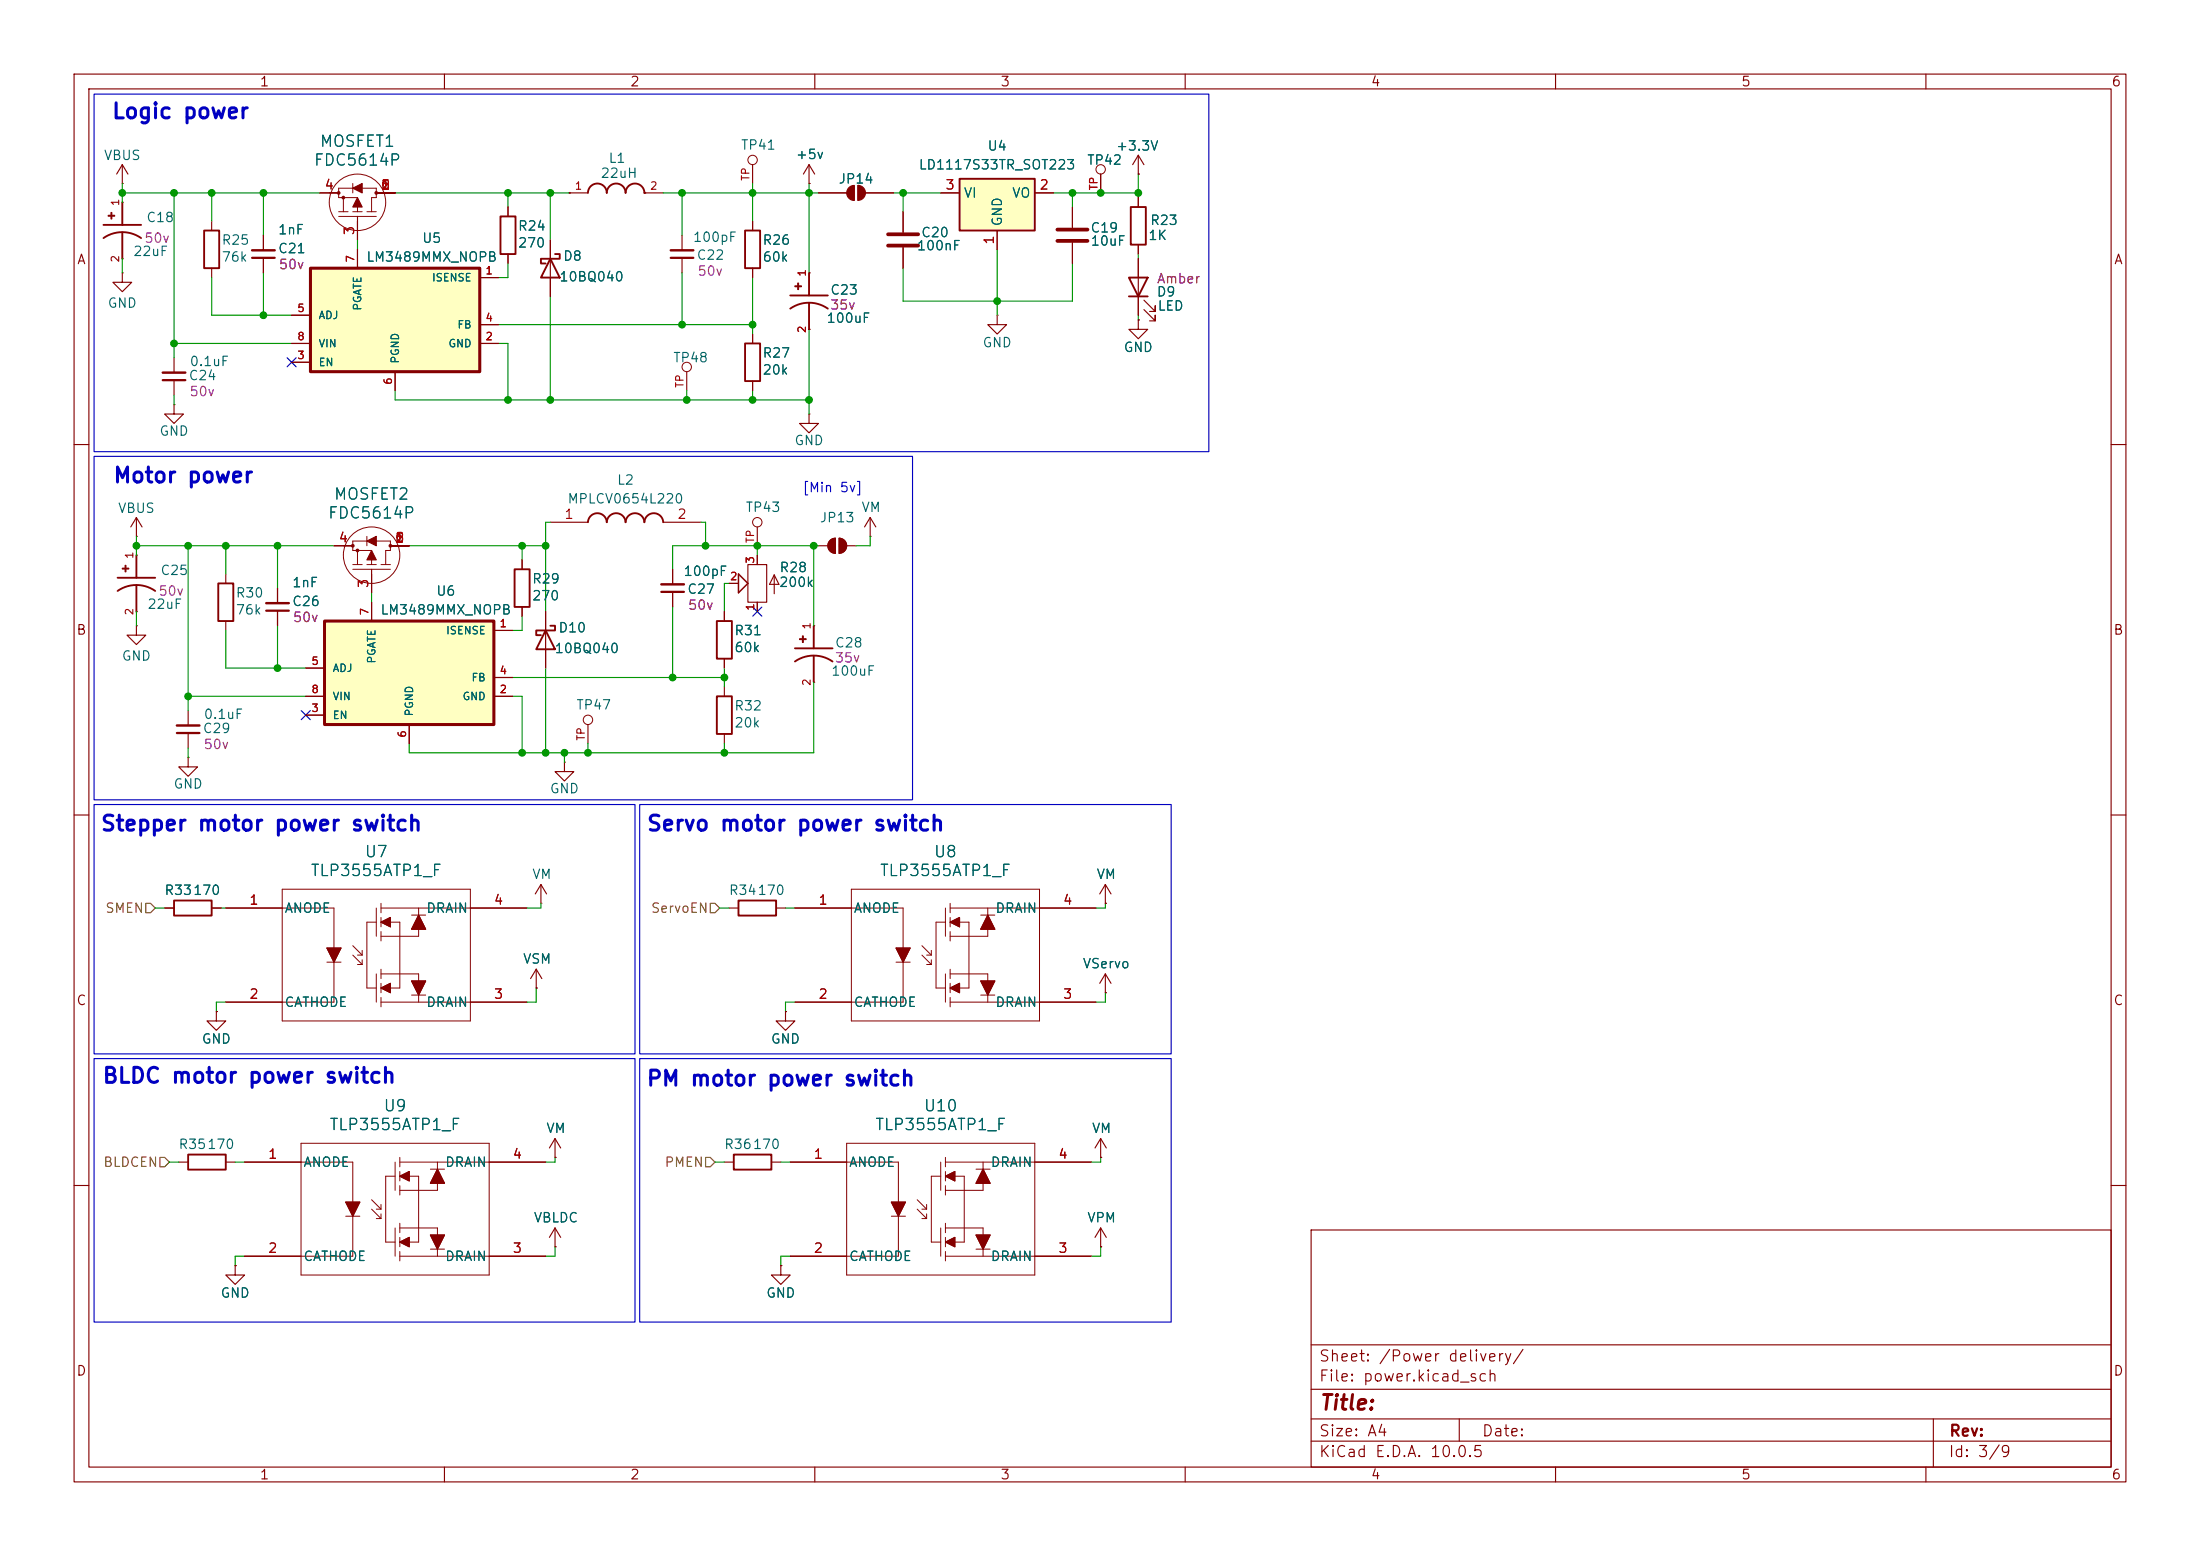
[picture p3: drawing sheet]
<svg xmlns="http://www.w3.org/2000/svg" width="297mm" height="210mm" viewBox="0 0 297 210" stroke-linecap="round" stroke-linejoin="round" font-family="sans-serif">
<g fill="none" stroke="#840000" stroke-width=".15">
<path d="M10 10h277v190h-277zM12 12h273v186h-273zM60 10v2M110 10v2M160 10v2M210 10v2M260 10v2M35.6 31.8v2M35.6 34.8v2M101.6 22.2v2.6M109.2 24.8h.1M109.2 22.2l-.7 1.3"/>
<path d="M109.2 22.2l.8 1.3M109.2 22.2v2.6M110.5 26h3.8M115.3 25v2.1M115.8 25v2.1M116.8 26h3.8M121.9 28.6v2.8M121.9 33.4v2.8M148.6 23.5v2.5M153.7 23.5h.1M153.7 21v2.5M153.7 26.7v1.2"/>
<path d="M153.7 33v1.3M153.7 34.9v7.6M153.7 21l-.8 1.2M153.7 21l.7 1.2M134.6 42.5v1.3h1.3l-1.3 1.3-1.3-1.3h1.3M134.6 42.5h.1M154.4 41.8l1.6 1.5v-.8v.8h-.8M154.4 40.5l1.6 1.5v-.7v.7h-.8M10 60h2M285 60h2M10 110h2M76.2 102.9v1.2h1.3l-1.3 1.3-1.3-1.3h1.3"/>
<path d="M76.2 102.9h.1M285 110h2M98.4 122.6h1.3M104.8 122.6h1.2M10 160h2M177 166h108v32h-108zM285 160h2M60 198v2M110 198v2M160 198v2M177 194.5h108M177 191.5h108"/>
<path d="M177 187.5h108M177 181.5h108M197 191.5v3M210 198v2M260 198v2M261 191.5v6.5"/>
</g>
<path d="M152.4 37.5h2.5l-1.2 2.5zM152.7 27.9h2v5.1h-2zM152.4 40h2.5M99.7 121.5h5.1v2.1h-5.1z" fill="none" stroke="#840000" stroke-width=".25"/>
<g fill="#840000" stroke="#840000" stroke-width=".15">
<path d="M115.8 25a1.01 1.01 0 0 1 1 1 1.01 1.01 0 0 1-1 1z"/>
<path d="M114.6 25.3l.3-.2 .4-.1v2.1a1.01 1.01 0 0 1-.9-.7 1.01 1.01 0 0 1 .2-1.1z"/>
</g>
<path d="M119.9 33.1h4.1M119.9 31.6h4.1" fill="none" stroke="#840000" stroke-width=".51"/>
<g fill="none" stroke="#840000" stroke-width=".14">
<circle cx="101.6" cy="21.6" r=".63"/>
<circle cx="148.6" cy="22.9" r=".63"/>
</g>
<path d="M34 34.8h3.1" fill="none" stroke="#840000" stroke-width=".3"/>
<path d="M34 33.8h3.1" fill="none" stroke="#840000" stroke-width=".33"/>
<path d="M129.5 24.1h10.2v7h-10.2z" fill="#ffffc2"/>
<g fill="none" stroke="#840000" stroke-width=".25">
<path d="M27.6 31.1h2v5.1h-2zM67.6 29.2h2v5.1h-2zM100.6 31.1h2v5.1h-2zM129.5 24.1h10.2v7h-10.2zM79.4 70.5a1.27 1.27 0 0 1 1.2-1.2 1.27 1.27 0 0 1 1.3 1.2 1.27 1.27 0 0 1 1.3-1.2 1.27 1.27 0 0 1 1.3 1.2 1.27 1.27 0 0 1 1.2-1.2 1.27 1.27 0 0 1 1.3 1.2 1.27 1.27 0 0 1 1.3-1.2 1.27 1.27 0 0 1 1.2 1.2M25.4 155.8h5.1v2.1h-5.1z"/>
<circle cx="45.7" cy="26" r=".13"/>
<circle cx="46.4" cy="26.7" r=".13"/>
<circle cx="50.8" cy="26" r=".13"/>
</g>
<g fill="none" stroke="#840000" stroke-width=".15">
<path d="M16.5 36.8v1.3h1.3l-1.3 1.3-1.3-1.3h1.3M16.5 36.8h.1M28.6 29.8v1.3M28.6 36.2v1.3M43.2 26h2.5M48.3 29.2v3.2M50.8 26h2.5M68.6 27.9v1.3M68.6 34.3v1.3M92.1 31.8v2M92.1 34.8v2M101.6 29.8v1.3"/>
<path d="M101.6 36.2v1.3M127 26h2.5M134.6 31.1v2.6M139.7 26h2.5M23.5 54.6v1.3h1.3l-1.3 1.3-1.3-1.3h1.3M23.5 54.6h.1M23.5 48.3v2M23.5 51.3v2M109.2 55.9v1.3h1.3l-1.3 1.2-1.3-1.2h1.3M109.2 55.9h.1M18.4 72.4h.1M18.4 69.9l-.7 1.2"/>
<path d="M18.4 69.9l.8 1.2M18.4 69.9v2.5M74.3 70.5h5.1M89.5 70.5h5.1M102.2 71.1v2.6M117.5 72.4h.1M117.5 69.9l-.8 1.2M117.5 69.9l.7 1.2M117.5 69.9v2.5M73 119.4l-.7 1.3M73 119.4l.8 1.3M73 119.4v2.5"/>
<path d="M29.2 136.5v1.3h1.3l-1.3 1.3-1.3-1.3h1.3M29.2 136.5h.1M30.5 122.6h7.6M30.5 135.3h7.6M63.5 122.6h7.6M63.5 135.3h7.6M72.4 133.4h.1M72.4 130.8l-.8 1.3M72.4 130.8l.8 1.3M72.4 130.8v2.6M73 121.9h.1M24.1 156.8h1.3"/>
<path d="M30.5 156.8h1.2M33 156.8h7.6M66 156.8h7.7M74.9 156.2h.1M74.9 153.7l-.7 1.2M74.9 153.7l.8 1.2M74.9 153.7v2.5M31.7 170.8v1.3h1.3l-1.3 1.3-1.2-1.3h1.2M31.7 170.8h.1M33 169.5h7.6M66 169.5h7.7M74.9 168.3h.1"/>
<path d="M74.9 165.7v2.6M74.9 165.7l-.7 1.3M74.9 165.7l.8 1.3"/>
</g>
<g fill="none" stroke="#840000" stroke-width=".14">
<path d="M44.4 26h1.3M45.7 29.2h5.1M45.7 28.6h1.3M46.4 26.7v1.9M47.6 24.8v1.2M47.6 28.6h1.3M47.6 25.4h-1.9v1.3h2.6M48.3 27.3v1.3M48.9 25.4h1.9v1.3h-.6v1.9M49.5 28.6h1.3M38.1 120h25.4v17.8h-25.4zM38.1 122.6h7v12.7h-7"/>
<path d="M44.1 128h1.9l-.9 1.9zM44.1 129.9h1.9M47.6 127.6l1.3 1.3M47.6 128.9l1.3 1.3M48.3 130.2h.6M48.3 128.9h.6M48.9 128.3v.6M48.9 129.5v.7M50.8 124.5h-1.3v8.9h1.3M50.8 122.6v3.8M50.8 131.4v3.9M51.4 122.6h12.1"/>
<path d="M51.4 135.3h12.1M51.4 124.5h2.6v8.9h-2.6M51.4 121.9v1.3M51.4 123.8v1.3M51.4 125.7v1.3M51.4 130.8v1.3M51.4 132.7v1.3M51.4 134.6v1.3M51.4 124.5l1.3-.7v1.3zM51.4 131.4h5.1v3.9M51.4 133.4l1.3-.7v1.3zM55.6 123.5h1.9"/>
<path d="M55.6 132.4h1.9l-1 1.9zM55.6 134.3h1.9M56.5 122.6v3.8h-5.1M56.5 123.5l1 1.9h-1.9zM40.6 154.3h25.4v17.8h-25.4zM40.6 156.8h7v12.7h-7M53.3 158.8h-1.2v8.8h1.2M53.3 156.8v3.9M54 156.2v1.3M54 158.1v1.3M54 158.8h2.5v8.8h-2.5M54 156.8h12"/>
<path d="M54 158.8l1.2-.7v1.3zM58.1 157.8h1.9M59.1 157.8l.9 1.9h-1.9zM59.1 156.8v3.9h-5.1M46.7 162.2h1.9l-1 1.9zM46.7 164.1h1.9M50.2 161.9l1.2 1.3M50.2 163.2l1.2 1.3M50.8 164.5h.6M50.8 163.2h.6M51.4 162.6v.6M51.4 163.8v.7"/>
<path d="M53.3 165.7v3.8M54 160v1.3M54 165.1v1.3M54 167v1.3M54 168.9v1.3M54 169.5h12M54 165.7h5.1v3.8M54 167.6l1.2-.6v1.3zM58.1 166.7h1.9l-.9 1.9zM58.1 168.6h1.9"/>
<circle cx="48.3" cy="27.3" r="3.8"/>
<circle cx="102.2" cy="70.5" r=".63"/>
</g>
<path d="M90.6 34.8h3M22 51.3h3" fill="none" stroke="#840000" stroke-width=".3"/>
<path d="M90.6 33.8h3M22 50.3h3" fill="none" stroke="#840000" stroke-width=".33"/>
<g fill="#840000" stroke="#840000" stroke-width=".15">
<path d="M44.1 128h1.9l-.9 1.9z"/>
<path d="M51.4 124.5l1.3-.7v1.3z"/>
<path d="M51.4 133.4l1.3-.7v1.3z"/>
<path d="M56.5 123.5l1 1.9h-1.9z"/>
<path d="M55.6 132.4h1.9l-1 1.9z"/>
<path d="M46.7 162.2h1.9l-1 1.9z"/>
<path d="M54 158.8l1.2-.7v1.3z"/>
<path d="M54 167.6l1.2-.6v1.3z"/>
<path d="M59.1 157.8l.9 1.9h-1.9z"/>
<path d="M58.1 166.7h1.9l-.9 1.9z"/>
<path d="M48.3 26.7l.6 1.2h-1.3z"/>
<path d="M47.6 25.4l1.3-.6v1.2z"/>
</g>
<path d="M41.9 36.2h22.9v14h-22.9z" fill="#ffffc2"/>
<path d="M41.9 36.2h22.9v14h-22.9z" fill="none" stroke="#840000" stroke-width=".41"/>
<g fill="none" stroke="#840000" stroke-width=".15">
<path d="M16.5 24.8h.1M16.5 27.3h.1M16.5 34.9h.1M16.5 22.2l-.8 1.3M16.5 22.2l.8 1.3M16.5 22.2v2.6M48.3 33.7v2.5M64.8 37.5h2.5M74.3 32.4v7.6M76.8 26h2.6M87 26h2.5M109.2 36.8h.1"/>
<path d="M144.8 27.9v2.8M144.8 32.8v2.8M39.4 46.4h2.5M39.4 48.9h2.5M39.4 42.5h2.5M53.3 50.2v2.5M64.8 46.4h2.5M64.8 43.8h2.5M92.7 50.2v2.5M101.6 45.1v1.3M101.6 51.4v1.3M109.2 44.5h.1"/>
<path d="M153.7 43.2v1.3h1.2l-1.2 1.2-1.3-1.2h1.3M153.7 43.2h.1M30.5 77.5v1.2M37.5 79.4v2M45.1 73.7h2.5M50.2 76.8v3.2M52.7 73.7h2.5M25.4 95.9v2M25.4 98.9v2.1M30.5 83.8v1.3M37.5 82.4v2.1M73.7 82.6v7.6"/>
<path d="M22.2 122.6h1.3M28.6 122.6h1.2"/>
</g>
<g fill="none" stroke="#840000" stroke-width=".14">
<path d="M46.4 73.7h1.2M47.6 76.8h5.1M47.6 76.2h1.3M48.3 74.3v1.9M49.5 76.2h1.3M49.5 73h-1.9v1.3h2.6M49.5 72.4v1.3M50.2 74.9v1.3M50.8 73h1.9v1.3h-.6v1.9M51.4 76.2h1.3"/>
<circle cx="92.7" cy="49.5" r=".63"/>
<circle cx="50.2" cy="74.9" r="3.8"/>
</g>
<g fill="none" stroke="#840000" stroke-width=".25">
<path d="M14 32.1a4.4 4.4 0 0 1 5 0M14 30.4h5M16.5 27.3v3.1M16.5 31.4v3.5M74.3 34.9l1.3 2.6h-2.6zM74.9 34.3h.7v.6h-2.6v.7h.7M76.8 26h.1M79.4 26a1.27 1.27 0 0 1 1.2-1.2 1.27 1.27 0 0 1 1.3 1.2 1.27 1.27 0 0 1 1.3-1.2 1.27 1.27 0 0 1 1.3 1.2 1.27 1.27 0 0 1 1.2-1.2 1.27 1.27 0 0 1 1.3 1.2M87 26h.1M106.7 39.9h5.1M109.2 36.8v3.1M100.6 46.4h2v5h-2z"/>
<path d="M106.7 41.7a4.4 4.4 0 0 1 5.1 0M109.2 40.9v3.6M29.5 78.7h2v5.1h-2zM73.7 85.1l1.2 2.5h-2.5zM74.3 84.5h.6v.6h-2.5v.6h.6M23.5 121.5h5.1v2.1h-5.1z"/>
<circle cx="47.6" cy="73.7" r=".13"/>
<circle cx="48.3" cy="74.3" r=".13"/>
<circle cx="52.7" cy="73.7" r=".13"/>
</g>
<g fill="#840000" stroke="#840000" stroke-width=".14">
<path d="M107.7 38.2h.1v.9h-.1z"/>
<path d="M107.3 38.6h.9v.1h-.9z"/>
<path d="M15 28.7h.1v.9h-.1z"/>
<path d="M14.6 29.1h.9v.1h-.9z"/>
</g>
<path d="M142.7 32.5h4.1M142.7 31h4.1" fill="none" stroke="#840000" stroke-width=".51"/>
<path d="M23.9 98.9h3M35.9 82.4h3.1" fill="none" stroke="#840000" stroke-width=".3"/>
<path d="M23.9 97.9h3M35.9 81.4h3.1" fill="none" stroke="#840000" stroke-width=".33"/>
<g fill="#840000" stroke="#840000" stroke-width=".15">
<path d="M50.2 74.3l.6 1.3h-1.3z"/>
<path d="M49.5 73l1.3-.6v1.3z"/>
</g>
<path d="M43.8 83.8h22.9v14h-22.9z" fill="#ffffc2"/>
<path d="M43.8 83.8h22.9v14h-22.9z" fill="none" stroke="#840000" stroke-width=".41"/>
<g fill="none" stroke="#840000" stroke-width=".15">
<path d="M35.6 31.8v2M35.6 34.8v2M43.2 26h2.5M48.3 29.8v2.6M48.3 33.7v2.5M50.8 26h2.5M64.8 37.5h2.5M68.6 27.9v1.3M68.6 34.3v1.3M74.3 32.4v2.5M74.3 37.5v2.5M101.6 29.8v1.3"/>
<path d="M101.6 36.2v1.3M109.2 24.8h.1M109.2 36.8h.1M110.5 26h3.8M116.8 26h3.8M121.9 28.6v2.8M121.9 33.4v2.8M127 26h2.5M134.6 31.1v2.6M139.7 26h2.5M144.8 27.9v2.8M144.8 32.8v2.8"/>
<path d="M148.6 23.5v2.5M153.7 23.5h.1M153.7 26.7v1.2M153.7 33v1.3M153.7 34.9v2.6M39.4 46.4h2.5M39.4 48.9h2.5M39.4 42.5h2.5M53.3 50.2v2.5M64.8 46.4h2.5M64.8 43.8h2.5M101.6 45.1v1.3"/>
<path d="M101.6 51.4v1.3M109.2 44.5h.1M153.7 43.2h.1M153.7 40v2.5M18.4 74.9h.1M37.5 79.4v2M45.1 73.7h2.5M50.2 77.5v2.5M52.7 73.7h2.5M70.5 75.6v1.2M90.8 76.8v2.1M90.8 79.9v2"/>
<path d="M98.4 78.7h1.3M101 76.2h2.5v5.1h-2.5zM102.2 74.9v1.3M104.5 77.6v2.5M104.5 77.6l.7 1.3h-1.3zM110.5 73.7h1.3M112.1 72.9l.3-.2 .4-.1v2.1a1.02 1.02 0 0 1-1-.7 1.02 1.02 0 0 1 .3-1.1zM113.3 72.6a1.02 1.02 0 0 1 1 1.1 1.02 1.02 0 0 1-1 1zM114.3 73.7h1.3M18.4 82.6h.1M18.4 84.5v1.2h1.3l-1.3 1.3-1.3-1.3h1.3M18.4 84.5h.1"/>
<path d="M37.5 82.4v2.1M41.3 94h2.5M41.3 96.5h2.5M41.3 90.2h2.5M50.2 81.3v2.5M55.2 97.8v2.5M66.7 85.1h2.5M66.7 94h2.5M66.7 91.4h2.5M70.5 81.9v1.3M73.7 82.6v2.5M73.7 87.6v2.6"/>
<path d="M79.4 97.8v2.5M97.8 82.6v1.2M97.8 88.9v1.3M97.8 92.7v1.3M97.8 99.1v1.2M102.2 81.3v1.3M109.9 84.5h.1M109.9 92.1h.1M25.4 102.2v1.3h1.3l-1.3 1.3-1.3-1.3h1.3M25.4 102.2h.1M149.2 119.4l-.7 1.3M149.2 119.4l.8 1.3"/>
<path d="M149.2 119.4v2.5M22.2 122.6h1.3M28.6 122.6h1.2M29.2 136.5h.1M30.5 122.6h7.6M30.5 135.3h7.6M63.5 122.6h7.6M63.5 135.3h7.6M72.4 133.4h.1M106 136.5v1.3h1.3l-1.3 1.3-1.2-1.3h1.2M106 136.5h.1M107.3 122.6h7.6"/>
<path d="M107.3 135.3h7.6M140.3 122.6h7.7M140.3 135.3h7.7M149.2 121.9h.1M149.2 134h.1M149.2 131.4v2.6M149.2 131.4l-.7 1.3M149.2 131.4l.8 1.3M33 156.8h7.6M66 156.8h7.7M74.9 156.2h.1M97.8 156.8h1.3"/>
<path d="M104.1 156.8h1.3M106.7 156.8h7.6M139.7 156.8h7.6M148.6 156.2h.1M148.6 153.7l-.8 1.2M148.6 153.7l.8 1.2M148.6 153.7v2.5M31.7 170.8h.1M33 169.5h7.6M66 169.5h7.7M74.9 168.3h.1M105.4 170.8v1.3h1.3l-1.3 1.3-1.3-1.3h1.3"/>
<path d="M105.4 170.8h.1M106.7 169.5h7.6M139.7 169.5h7.6M148.6 168.3h.1M148.6 165.7v2.6M148.6 165.7l-.8 1.3M148.6 165.7l.8 1.3"/>
</g>
<path d="M15.9 79.8a4.4 4.4 0 0 1 5.1 0M15.9 78h5.1M18.4 74.9v3.1M18.4 79v3.6M69.5 76.8h2v5.1h-2zM96.8 94h2v5.1h-2zM96.8 83.8h2v5.1h-2zM107.3 89.3a4.4 4.4 0 0 1 5.1 0M107.3 87.5h5.1M109.9 84.5v3M109.9 88.5v3.6M99.1 155.8h5v2.1h-5z" fill="none" stroke="#840000" stroke-width=".25"/>
<g fill="#840000" stroke="#840000" stroke-width=".14">
<path d="M108.3 85.8h.2v.9h-.2z"/>
<path d="M107.9 86.2h.9v.1h-.9z"/>
<path d="M16.9 76.3h.1v.9h-.1z"/>
<path d="M16.5 76.7h.9v.1h-.9z"/>
</g>
<g fill="none" stroke="#840000" stroke-width=".14">
<path d="M114.9 120h25.4v17.8h-25.4zM114.9 122.6h7v12.7h-7M121 128h1.9l-1 1.9zM121 129.9h1.9M124.5 127.6l1.2 1.3M124.5 128.9l1.2 1.3M125.1 130.2h.6M125.1 128.9h.6M125.7 128.3v.6M125.7 129.5v.7M127.6 124.5h-1.2v8.9h1.2M127.6 122.6v3.8"/>
<path d="M127.6 131.4v3.9M128.3 122.6h12M128.3 135.3h12M128.3 124.5h2.5v8.9h-2.5M128.3 121.9v1.3M128.3 123.8v1.3M128.3 125.7v1.3M128.3 130.8v1.3M128.3 132.7v1.3M128.3 134.6v1.3M128.3 124.5l1.2-.7v1.3zM128.3 131.4h5v3.9"/>
<path d="M128.3 133.4l1.2-.7v1.3zM132.4 123.5h1.9M132.4 132.4h1.9l-1 1.9zM132.4 134.3h1.9M133.3 122.6v3.8h-5M133.3 123.5l1 1.9h-1.9zM114.3 154.3h25.4v17.8h-25.4zM114.3 156.8h7v12.7h-7M127 158.8h-1.3v8.8h1.3M127 156.8v3.9M127.6 156.2v1.3M127.6 158.1v1.3"/>
<path d="M127.6 156.8h12.1M127.6 158.8h2.6v8.8h-2.6M127.6 158.8l1.3-.7v1.3zM131.8 157.8h1.9M132.7 156.8v3.9h-5.1M132.7 157.8l1 1.9h-1.9zM120.3 162.2h1.9l-.9 1.9zM120.3 164.1h1.9M123.8 161.9l1.3 1.3M123.8 163.2l1.3 1.3M124.5 164.5h.6M124.5 163.2h.6"/>
<path d="M125.1 162.6v.6M125.1 163.8v.7M127 165.7v3.8M127.6 160v1.3M127.6 165.1v1.3M127.6 167v1.3M127.6 168.9v1.3M127.6 169.5h12.1M127.6 165.7h5.1v3.8M127.6 167.6l1.3-.6v1.3zM131.8 166.7h1.9l-1 1.9zM131.8 168.6h1.9"/>
<circle cx="79.4" cy="97.2" r=".63"/>
</g>
<g fill="#840000" stroke="#840000" stroke-width=".15">
<path d="M113.3 72.6a1.02 1.02 0 0 1 1 1.1 1.02 1.02 0 0 1-1 1z"/>
<path d="M112.1 72.9l.3-.2 .4-.1v2.1a1.02 1.02 0 0 1-1-.7 1.02 1.02 0 0 1 .3-1.1z"/>
<path d="M121 128h1.9l-1 1.9z"/>
<path d="M128.3 124.5l1.2-.7v1.3z"/>
<path d="M128.3 133.4l1.2-.7v1.3z"/>
<path d="M133.3 123.5l1 1.9h-1.9z"/>
<path d="M132.4 132.4h1.9l-1 1.9z"/>
<path d="M120.3 162.2h1.9l-.9 1.9z"/>
<path d="M127.6 158.8l1.3-.7v1.3z"/>
<path d="M127.6 167.6l1.3-.6v1.3z"/>
<path d="M132.7 157.8l1 1.9h-1.9z"/>
<path d="M131.8 166.7h1.9l-1 1.9z"/>
</g>
<path d="M99.7 77.5l1.3 1.2-1.3 1.3z" fill="none" stroke="#840000" stroke-width=".2"/>
<path d="M89.3 79.9h3" fill="none" stroke="#840000" stroke-width=".3"/>
<path d="M89.3 78.9h3" fill="none" stroke="#840000" stroke-width=".33"/>
<path d="M19.7 121.9h.6l.7 .7-.7 .6h-.6zM95.9 121.9h.6l.7 .7-.7 .6h-.6zM21.6 156.2h.6l.7 .6-.7 .7h-.6zM95.2 156.2h.7l.6 .6-.6 .7h-.7z" fill="none" stroke="#725600" stroke-width=".15"/>
<g fill="none" stroke="#009600" stroke-width=".15">
<path d="M16.5 26h26.7M16.5 24.8v2.5M16.5 34.9v1.9M23.5 26v22.3M28.6 37.5v5h10.8M28.6 26v3.8M35.6 26v5.8M35.6 36.8v5.7M48.3 32.4v1.3M53.3 26h23.5M68.6 26v1.9M68.6 35.6v1.9h-1.3"/>
<path d="M74.3 26v6.4M89.5 26h21M92.1 26v5.8M92.1 36.8v7M101.6 24.8v5M101.6 37.5v7.6M109.2 24.8v12M120.6 26h6.4M121.9 26v2.6M134.6 33.7v8.8M142.2 26h11.5M144.8 26v1.9"/>
<path d="M144.8 35.6v5h-22.9v-4.4M153.7 23.5v3.2M153.7 34.3v.6M23.5 53.3v1.3M23.5 46.4h15.9M53.3 52.7v1.3h55.9M67.3 46.4h1.3v7.6M67.3 43.8h34.3M74.3 40v14M92.7 52.7v1.3M101.6 52.7v1.3M109.2 44.5v11.4"/>
<path d="M153.7 42.5v.7M18.4 73.7h26.7M18.4 72.4v2.5M25.4 73.7v22.2M30.5 73.7v3.8M37.5 73.7v5.7M55.2 73.7h18.5M70.5 73.7v1.9M74.3 70.5h-.6v12.1M94.6 70.5h.6v3.2M98.4 78.7h-.6v3.9M102.2 73.7v1.2"/>
<path d="M109.9 73.7v10.8M110.5 73.7h-19.7v3.1M117.5 72.4v1.3h-1.9M18.4 82.6v1.9M25.4 94h15.9M30.5 85.1v5.1h10.8M37.5 84.5v5.7M50.2 80v1.3M69.2 94h1.3v7.6M69.2 91.4h28.6M70.5 83.2v1.9h-1.3M73.7 90.2v11.4"/>
<path d="M90.8 81.9v9.5M97.8 90.2v2.5M109.9 92.1v9.5h-54.7v-1.3M25.4 101v1.2M76.2 101.6v1.3M79.4 100.3v1.3M97.8 100.3v1.3M21 122.6h1.2M29.8 122.6h.7M30.5 135.3h-1.3v1.2M72.4 133.4v1.9h-1.3M73 121.9v.7h-1.9"/>
<path d="M97.2 122.6h1.2M106 122.6h1.3M107.3 135.3h-1.3v1.2M149.2 134v1.3h-1.2M149.2 121.9v.7h-1.2M22.9 156.8h1.2M31.7 156.8h1.3M74.9 156.2v.6h-1.2M96.5 156.8h1.3M105.4 156.8h1.3M148.6 156.2v.6h-1.3M33 169.5h-1.3v1.3"/>
<path d="M74.9 168.3v1.2h-1.2M106.7 169.5h-1.3v1.3M148.6 168.3v1.2h-1.3"/>
</g>
<path d="M38.8 48.3l1.2 1.2M40 48.3l-1.2 1.2M40.7 95.9l1.2 1.2M41.9 95.9l-1.2 1.2M101.6 81.9l1.2 1.3M102.8 81.9l-1.2 1.3" fill="none" stroke="#000084" stroke-width=".15"/>
<path d="M12.7 12.7h150.5v48.3h-150.5zM12.7 61.6h110.5v46.4h-110.5zM12.7 108.6h73v33.6h-73zM86.4 108.6h71.7v33.6h-71.7zM12.7 142.9h73v35.5h-73zM86.4 142.9h71.7v35.5h-71.7z" fill="none" stroke="#0000c2" stroke-width=".15"/>
<g fill="#009600" stroke="#009600" stroke-width=".14">
<circle cx="28.6" cy="26" r=".46"/>
<circle cx="16.5" cy="26" r=".46"/>
<circle cx="23.5" cy="26" r=".46"/>
<circle cx="68.6" cy="54" r=".46"/>
<circle cx="35.6" cy="42.5" r=".46"/>
<circle cx="35.6" cy="26" r=".46"/>
<circle cx="23.5" cy="46.4" r=".46"/>
<circle cx="148.6" cy="26" r=".46"/>
<circle cx="144.8" cy="26" r=".46"/>
<circle cx="153.7" cy="26" r=".46"/>
<circle cx="109.2" cy="26" r=".46"/>
<circle cx="134.6" cy="40.6" r=".46"/>
<circle cx="121.9" cy="26" r=".46"/>
<circle cx="68.6" cy="26" r=".46"/>
<circle cx="92.1" cy="26" r=".46"/>
<circle cx="74.3" cy="26" r=".46"/>
<circle cx="74.3" cy="54" r=".46"/>
<circle cx="109.9" cy="73.7" r=".46"/>
<circle cx="92.7" cy="54" r=".46"/>
<circle cx="101.6" cy="54" r=".46"/>
<circle cx="95.2" cy="73.7" r=".46"/>
<circle cx="102.2" cy="73.7" r=".46"/>
<circle cx="101.6" cy="43.8" r=".46"/>
<circle cx="92.1" cy="43.8" r=".46"/>
<circle cx="101.6" cy="26" r=".46"/>
<circle cx="109.2" cy="54" r=".46"/>
<circle cx="25.4" cy="73.7" r=".46"/>
<circle cx="30.5" cy="73.7" r=".46"/>
<circle cx="18.4" cy="73.7" r=".46"/>
<circle cx="25.4" cy="94" r=".46"/>
<circle cx="37.5" cy="73.7" r=".46"/>
<circle cx="37.5" cy="90.2" r=".46"/>
<circle cx="70.5" cy="73.7" r=".46"/>
<circle cx="97.8" cy="91.4" r=".46"/>
<circle cx="73.7" cy="73.7" r=".46"/>
<circle cx="90.8" cy="91.4" r=".46"/>
<circle cx="73.7" cy="101.6" r=".46"/>
<circle cx="70.5" cy="101.6" r=".46"/>
<circle cx="76.2" cy="101.6" r=".46"/>
<circle cx="79.4" cy="101.6" r=".46"/>
<circle cx="97.8" cy="101.6" r=".46"/>
</g>
<g font-size="2" fill="#0000c2">
<text x="15" y="16.5">Logic power</text>
<text x="15.2" y="65.7">Motor power</text>
<text x="13.5" y="112.7">Stepper motor power switch</text>
<text x="87.2" y="112.7">Servo motor power switch</text>
<text x="13.7" y="146.7">BLDC motor power switch</text>
<text x="87.2" y="147.1">PM motor power switch</text>
</g>
<text font-size="2" fill="#840000" x="178" y="190.8">Title:</text>
<g font-size="1.5" fill="#006464">
<text x="42.3" y="22.7">FDC5614P</text>
<text x="43.1" y="20.2">MOSFET1</text>
<text x="44.2" y="70.4">FDC5614P</text>
<text x="45" y="67.8">MOSFET2</text>
<text x="41.8" y="118.6">TLP3555ATP1_F</text>
<text x="49.1" y="116.1">U7</text>
<text x="118.7" y="118.6">TLP3555ATP1_F</text>
<text x="126" y="116.1">U8</text>
<text x="44.4" y="152.9">TLP3555ATP1_F</text>
<text x="51.7" y="150.4">U9</text>
<text x="118" y="152.9">TLP3555ATP1_F</text>
<text x="124.6" y="150.4">U10</text>
</g>
<g font-size="1.5" fill="#840000">
<text x="178" y="184.1">Sheet: /Power delivery/</text>
<text x="178" y="186.8">File: power.kicad_sch</text>
<text x="178" y="197">KiCad E.D.A. 10.0.5</text>
<text x="178" y="194.2">Size: A4</text>
<text x="200" y="194.2">Date:</text>
<text x="263" y="197">Id: 3/9</text>
<text x="263" y="194.2">Rev:</text>
</g>
<g font-size="1.3" fill="#840000">
<text x="35" y="12">1</text>
<text x="85" y="12">2</text>
<text x="135" y="12">3</text>
<text x="185" y="12">4</text>
<text x="235" y="12">5</text>
<text x="285" y="12">6</text>
<text x="10.3" y="36">A</text>
<text x="285.3" y="36">A</text>
<text x="10.2" y="86">B</text>
<text x="285.2" y="86">B</text>
<text x="10.2" y="136">C</text>
<text x="285.2" y="136">C</text>
<text x="10.2" y="186">D</text>
<text x="285.2" y="186">D</text>
<text x="35" y="200">1</text>
<text x="85" y="200">2</text>
<text x="135" y="200">3</text>
<text x="185" y="200">4</text>
<text x="235" y="200">5</text>
<text x="285" y="200">6</text>
</g>
<g font-size="1.3" fill="#006464">
<text x="13.9" y="21.9">VBUS</text>
<text x="82.1" y="22.3">L1</text>
<text x="99.9" y="20.5">TP41</text>
<text x="107.3" y="21.8">+5v</text>
<text x="123.9" y="23.2">LD1117S33TR_SOT223</text>
<text x="133.2" y="20.6">U4</text>
<text x="146.7" y="22.6">TP42</text>
<text x="150.6" y="20.6">+3.3V</text>
<text x="81" y="24.3">22uH</text>
<text x="113.1" y="25.1">JP14</text>
<text x="130" y="27">VI</text>
<text x="136.5" y="27">VO</text>
<text x="17.9" y="34.9">22uF</text>
<text x="19.7" y="30.3">C18</text>
<text x="29.8" y="33.3">R25</text>
<text x="29.8" y="35.6">76k</text>
<text x="37.4" y="34.5">C21</text>
<text x="37.4" y="32">1nF</text>
<text x="49.4" y="35.6">LM3489MMX_NOPB</text>
<text x="56.9" y="33.1">U5</text>
<text x="69.8" y="31.4">R24</text>
<text x="69.8" y="33.7">270</text>
<text x="75.9" y="35.5">D8</text>
<text x="93.5" y="33">100pF</text>
<text x="94" y="35.4">C22</text>
<text x="102.9" y="33.3">R26</text>
<text x="102.9" y="35.6">60k</text>
<text x="123.7" y="34.1">100nF</text>
<text x="124.3" y="32.3">C20</text>
<text x="135.6" y="30.6" transform="rotate(-90 135.6 30.6)">GND</text>
<text x="147.1" y="31.7">C19</text>
<text x="147.2" y="33.5">10uF</text>
<text x="154.9" y="32.7">1K</text>
<text x="155.2" y="30.7">R23</text>
<text x="14.4" y="41.9">GND</text>
<text x="75.4" y="38.3">10BQ040</text>
<text x="112" y="40.1">C23</text>
<text x="156.1" y="40.3">D9</text>
<text x="111.5" y="43.9">100uF</text>
<text x="132.6" y="47.2">GND</text>
<text x="151.6" y="47.8">GND</text>
<text x="156.2" y="42.2">LED</text>
<text x="25.4" y="51.6">C24</text>
<text x="25.5" y="49.7">0.1uF</text>
<text x="90.8" y="49.2">TP48</text>
<text x="102.9" y="48.6">R27</text>
<text x="102.9" y="50.9">20k</text>
<text x="21.4" y="59.1">GND</text>
<text x="83.2" y="65.7">L2</text>
<text x="107.2" y="60.4">GND</text>
<text x="15.8" y="69.5">VBUS</text>
<text x="76.5" y="68.3">MPLCV0654L220</text>
<text x="100.6" y="69.4">TP43</text>
<text x="110.6" y="70.8">JP13</text>
<text x="116.2" y="69.4">VM</text>
<text x="21.6" y="77.9">C25</text>
<text x="105.1" y="77.5">R28</text>
<text x="19.8" y="82.5">22uF</text>
<text x="31.7" y="81">R30</text>
<text x="31.7" y="83.3">76k</text>
<text x="39.4" y="82.1">C26</text>
<text x="39.4" y="79.6">1nF</text>
<text x="51.3" y="83.3">LM3489MMX_NOPB</text>
<text x="58.8" y="80.7">U6</text>
<text x="71.7" y="79.1">R29</text>
<text x="71.7" y="81.4">270</text>
<text x="92.2" y="78.1">100pF</text>
<text x="92.7" y="80.5">C27</text>
<text x="105.1" y="79.5">200k</text>
<text x="16.4" y="89.5">GND</text>
<text x="74.8" y="88.5">10BQ040</text>
<text x="75.3" y="85.7">D10</text>
<text x="99" y="86.1">R31</text>
<text x="99" y="88.3">60k</text>
<text x="112.6" y="87.7">C28</text>
<text x="112.1" y="91.5">100uF</text>
<text x="27.3" y="99.3">C29</text>
<text x="27.4" y="97.4">0.1uF</text>
<text x="77.7" y="96.1">TP47</text>
<text x="99" y="96.2">R32</text>
<text x="99" y="98.5">20k</text>
<text x="23.3" y="106.8">GND</text>
<text x="74.1" y="107.4">GND</text>
<text x="71.8" y="118.9">VM</text>
<text x="148" y="118.9">VM</text>
<text x="22.1" y="121.1">R33170</text>
<text x="38.3" y="123.5">ANODE</text>
<text x="57.5" y="123.5">DRAIN</text>
<text x="98.3" y="121.1">R34170</text>
<text x="115.2" y="123.5">ANODE</text>
<text x="134.3" y="123.5">DRAIN</text>
<text x="70.5" y="130.4">VSM</text>
<text x="146.1" y="131">VServo</text>
<text x="38.3" y="136.2">CATHODE</text>
<text x="57.5" y="136.2">DRAIN</text>
<text x="115.2" y="136.2">CATHODE</text>
<text x="134.3" y="136.2">DRAIN</text>
<text x="27.1" y="141.2">GND</text>
<text x="104" y="141.2">GND</text>
<text x="24" y="155.4">R35170</text>
<text x="73.7" y="153.2">VM</text>
<text x="97.7" y="155.4">R36170</text>
<text x="147.3" y="153.2">VM</text>
<text x="40.9" y="157.8">ANODE</text>
<text x="60" y="157.8">DRAIN</text>
<text x="114.5" y="157.8">ANODE</text>
<text x="133.7" y="157.8">DRAIN</text>
<text x="72" y="165.3">VBLDC</text>
<text x="146.7" y="165.3">VPM</text>
<text x="40.9" y="170.5">CATHODE</text>
<text x="60" y="170.5">DRAIN</text>
<text x="114.5" y="170.5">CATHODE</text>
<text x="133.7" y="170.5">DRAIN</text>
<text x="29.7" y="175.5">GND</text>
<text x="103.3" y="175.5">GND</text>
</g>
<g font-size="1.3" fill="#a90000">
<text x="43.7" y="25.9">4</text>
<text x="51.3" y="25.9">1</text>
<text x="51.3" y="25.9">2</text>
<text x="51.3" y="25.9">5</text>
<text x="51.3" y="25.9">6</text>
<text x="127.5" y="25.9">3</text>
<text x="140.2" y="25.9">2</text>
<text x="48.1" y="31.8" transform="rotate(-90 48.1 31.8)">3</text>
<text x="134.5" y="33.1" transform="rotate(-90 134.5 33.1)">1</text>
<text x="76.1" y="70.4">1</text>
<text x="91.3" y="70.4">2</text>
<text x="45.6" y="73.5">4</text>
<text x="53.2" y="73.5">1</text>
<text x="53.2" y="73.5">2</text>
<text x="53.2" y="73.5">5</text>
<text x="53.2" y="73.5">6</text>
<text x="50" y="79.5" transform="rotate(-90 50 79.5)">3</text>
<text x="33.6" y="122.4">1</text>
<text x="66.6" y="122.4">4</text>
<text x="110.4" y="122.4">1</text>
<text x="143.4" y="122.4">4</text>
<text x="33.6" y="135.1">2</text>
<text x="66.6" y="135.1">3</text>
<text x="110.4" y="135.1">2</text>
<text x="143.4" y="135.1">3</text>
<text x="36.1" y="156.7">1</text>
<text x="69.1" y="156.7">4</text>
<text x="109.8" y="156.7">1</text>
<text x="142.8" y="156.7">4</text>
<text x="36.1" y="169.4">2</text>
<text x="69.1" y="169.4">3</text>
<text x="109.8" y="169.4">2</text>
<text x="142.8" y="169.4">3</text>
</g>
<g font-size="1.3" fill="#840084">
<text x="19.4" y="33.1">50v</text>
<text x="37.5" y="36.7">50v</text>
<text x="94.1" y="37.5">50v</text>
<text x="156.1" y="38.6">Amber</text>
<text x="112" y="42.1">35v</text>
<text x="25.5" y="53.8">50v</text>
<text x="21.3" y="80.7">50v</text>
<text x="92.8" y="82.6">50v</text>
<text x="39.5" y="84.3">50v</text>
<text x="112.6" y="89.7">35v</text>
<text x="27.4" y="101.4">50v</text>
</g>
<text font-size="1.3" fill="#0000c2" x="108.2" y="66.8">[Min 5v]</text>
<g font-size="1.3" fill="#725600">
<text x="14.1" y="123.5">SMEN</text>
<text x="87.8" y="123.5">ServoEN</text>
<text x="13.9" y="157.8">BLDCEN</text>
<text x="89.6" y="157.8">PMEN</text>
</g>
<g font-size="1" fill="#a90000">
<text x="16.3" y="27.9" transform="rotate(-90 16.3 27.9)">1</text>
<text x="77.5" y="25.9">1</text>
<text x="87.7" y="25.9">2</text>
<text x="101.4" y="24.5" transform="rotate(-90 101.4 24.5)">TP</text>
<text x="148.4" y="25.8" transform="rotate(-90 148.4 25.8)">TP</text>
<text x="16.3" y="35.5" transform="rotate(-90 16.3 35.5)">2</text>
<text x="48.1" y="35.5" transform="rotate(-90 48.1 35.5)">7</text>
<text x="65.5" y="37.3">1</text>
<text x="109" y="37.4" transform="rotate(-90 109 37.4)">1</text>
<text x="40.1" y="42.4">5</text>
<text x="40.1" y="46.2">8</text>
<text x="65.5" y="46.2">2</text>
<text x="65.5" y="43.6">4</text>
<text x="109" y="45" transform="rotate(-90 109 45)">2</text>
<text x="40.1" y="48.7">3</text>
<text x="53.2" y="52" transform="rotate(-90 53.2 52)">6</text>
<text x="92.5" y="52.4" transform="rotate(-90 92.5 52.4)">TP</text>
<text x="18.2" y="75.5" transform="rotate(-90 18.2 75.5)">1</text>
<text x="102.1" y="76.2" transform="rotate(-90 102.1 76.2)">3</text>
<text x="102.1" y="73.4" transform="rotate(-90 102.1 73.4)">TP</text>
<text x="18.2" y="83.1" transform="rotate(-90 18.2 83.1)">2</text>
<text x="50" y="83.1" transform="rotate(-90 50 83.1)">7</text>
<text x="98.5" y="78.6">2</text>
<text x="102.1" y="82.5" transform="rotate(-90 102.1 82.5)">1</text>
<text x="42" y="90">5</text>
<text x="67.4" y="84.9">1</text>
<text x="109.7" y="85" transform="rotate(-90 109.7 85)">1</text>
<text x="42" y="93.8">8</text>
<text x="67.4" y="93.8">2</text>
<text x="67.4" y="91.3">4</text>
<text x="109.7" y="92.7" transform="rotate(-90 109.7 92.7)">2</text>
<text x="42" y="96.3">3</text>
<text x="55.1" y="99.6" transform="rotate(-90 55.1 99.6)">6</text>
<text x="79.2" y="100.1" transform="rotate(-90 79.2 100.1)">TP</text>
</g>
<g font-size="1" fill="#006464">
<text x="58.2" y="38.2">ISENSE</text>
<text x="42.9" y="43.3">ADJ</text>
<text x="42.9" y="47.1">VIN</text>
<text x="49" y="42" transform="rotate(-90 49 42)">PGATE</text>
<text x="60.5" y="47.1">GND</text>
<text x="61.7" y="44.6">FB</text>
<text x="42.9" y="49.7">EN</text>
<text x="54.1" y="49.2" transform="rotate(-90 54.1 49.2)">PGND</text>
<text x="50.9" y="89.6" transform="rotate(-90 50.9 89.6)">PGATE</text>
<text x="60.1" y="85.9">ISENSE</text>
<text x="44.8" y="90.9">ADJ</text>
<text x="44.8" y="94.7">VIN</text>
<text x="62.4" y="94.7">GND</text>
<text x="63.6" y="92.2">FB</text>
<text x="44.8" y="97.3">EN</text>
<text x="56" y="96.8" transform="rotate(-90 56 96.8)">PGND</text>
</g>
</svg>
